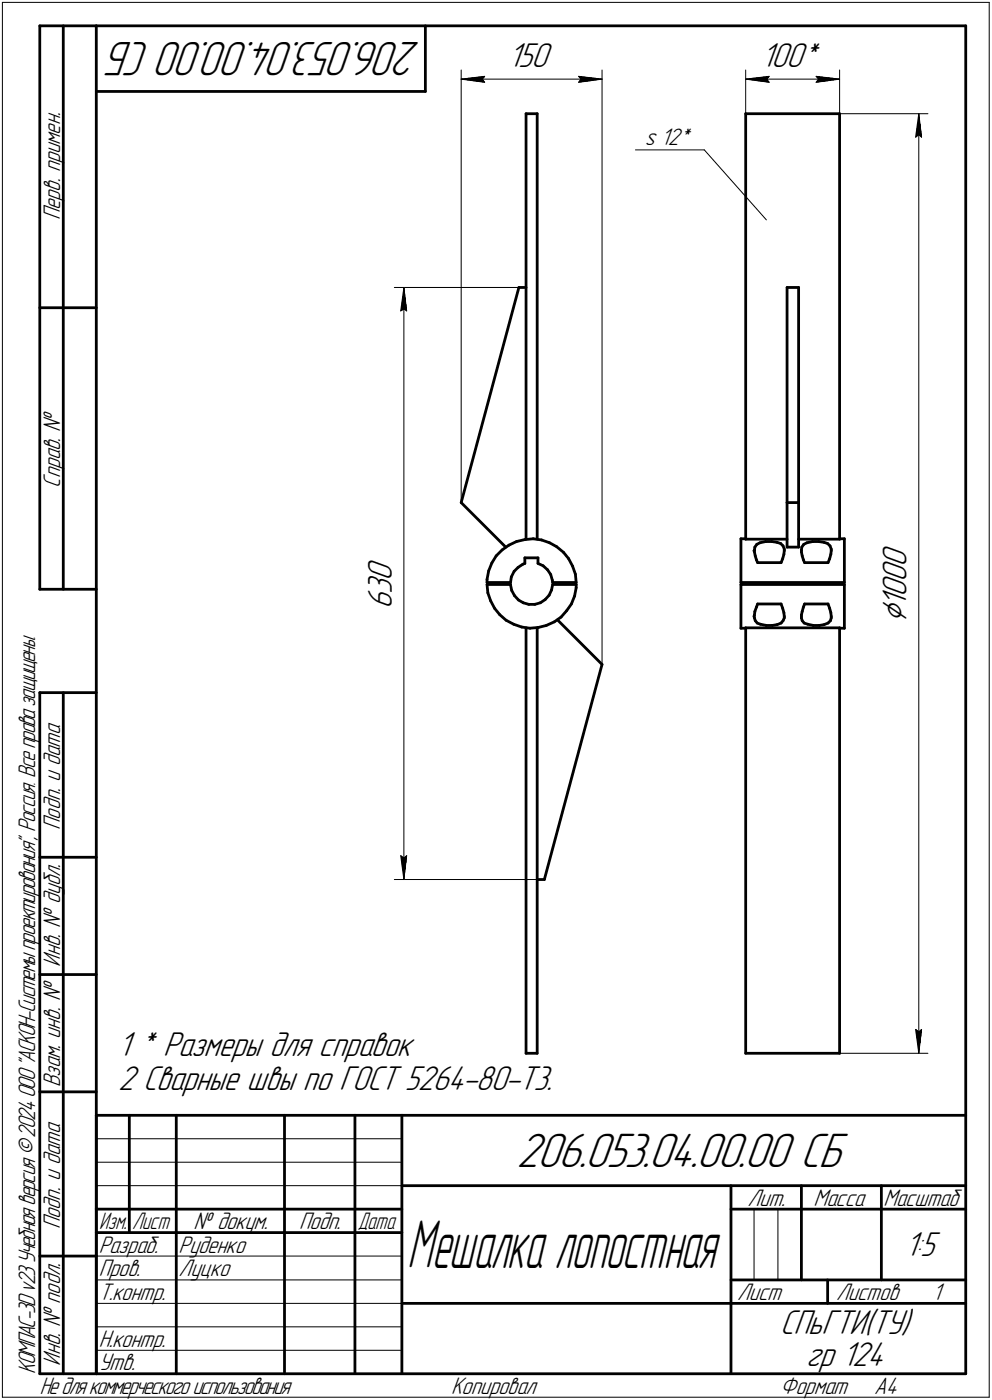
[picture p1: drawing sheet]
<svg xmlns="http://www.w3.org/2000/svg" width="211mm" height="298mm" viewBox="0 0 211 298" stroke-linecap="round" stroke-linejoin="round" font-family="sans-serif">
<g fill="#fff" stroke="#fff" stroke-width=".21">
<path d="M25.1 219.3h64zM25.1 219.4h64zM25.1 219.5h64zM25.1 219.5h64zM25.1 219.6h64zM25.1 219.7h64zM25.1 219.8h64zM25.1 219.9h64zM25.1 220h64zM25.1 220h64zM25.1 220.1h64zM25.1 220.2h64zM25.1 220.3h64zM25.1 220.4h64zM25.1 220.5h64zM25.1 220.6h64zM25.1 220.6h64zM25.1 220.7h64zM25.1 220.8h64zM25.1 220.9h64zM25.1 221h64zM25.1 221.1h64zM25.1 221.1h64zM25.1 221.2h64zM25.1 221.3h64zM25.1 221.4h64zM25.1 221.5h64zM25.1 221.6h64zM25.1 221.7h64zM25.1 221.7h64zM25.1 221.8h64zM25.1 221.9h64zM25.1 222h64zM25.1 222.1h64zM25.1 222.2h64zM25.1 222.2h64zM25.1 222.3h64zM25.1 222.4h64zM25.1 222.5h64zM25.1 222.6h64zM25.1 222.7h64zM25.1 222.8h64zM25.1 222.8h64zM25.1 222.9h64zM25.1 223h64zM25.1 223.1h64zM25.1 223.2h64zM25.1 223.3h64zM25.1 223.4h64zM25.1 223.4h64zM25.1 223.5h64zM25.1 223.6h64zM25.1 223.7h64zM25.1 223.8h64zM25.1 223.9h64zM25.1 223.9h64zM25.1 224h64zM25.1 224.1h64zM25.1 224.2h64zM25.1 224.3h64zM25.1 224.4h64zM25.1 224.5h64zM25.1 224.5h64zM25.1 224.6h64zM25.1 224.7h64zM25.1 224.8h64zM25.1 224.9h64zM25.1 225h64zM25.1 225h64zM25.1 225.1h64zM25.1 225.2h64zM25.1 225.3h64zM25.1 225.4h64zM25.1 225.5h64zM25.1 225.6h64zM25.1 225.6h64zM25.1 225.7h64zM25.1 225.8h64zM25.1 225.9h64zM25.1 226h64zM25.1 226.1h64zM25.1 226.1h64zM25.1 226.2h64zM25.1 226.3h64z"/>
<path d="M25.1 226.4h92.2zM25.1 226.5h92.2zM25.1 226.6h92.2zM25.1 226.7h92.2zM25.1 226.7h92.2zM25.1 226.8h92.2zM25.1 226.9h92.2zM25.1 227h92.2zM25.1 227.1h92.2zM25.1 227.2h92.2zM25.1 227.2h92.2zM25.1 227.3h92.2zM25.1 227.4h92.2zM25.1 227.5h92.2zM25.1 227.6h92.2zM25.1 227.7h92.2zM25.1 227.8h92.2zM25.1 227.8h92.2zM25.1 227.9h92.2zM25.1 228h92.2zM25.1 228.1h92.2zM25.1 228.2h92.2zM25.1 228.3h92.2zM25.1 228.3h92.2zM25.1 228.4h92.2zM25.1 228.5h92.2zM25.1 228.6h92.2zM25.1 228.7h92.2zM25.1 228.8h92.2zM25.1 228.9h92.2zM25.1 228.9h92.2zM25.1 229h92.2zM25.1 229.1h92.2zM25.1 229.2h92.2zM25.1 229.3h92.2zM25.1 229.4h92.2zM25.1 229.4h92.2zM25.1 229.5h92.2zM25.1 229.6h92.2zM25.1 229.7h92.2zM25.1 229.8h92.2zM25.1 229.9h92.2zM25.1 230h92.2zM25.1 230h92.2zM25.1 230.1h92.2zM25.1 230.2h92.2zM25.1 230.3h92.2zM25.1 230.4h92.2zM25.1 230.5h92.2zM25.1 230.5h92.2zM25.1 230.6h92.2zM25.1 230.7h92.2zM25.1 230.8h92.2zM25.1 230.9h92.2zM25.1 231h92.2zM25.1 231.1h92.2zM25.1 231.1h92.2zM25.1 231.2h92.2zM25.1 231.3h92.2zM25.1 231.4h92.2zM25.1 231.5h92.2zM25.1 231.6h92.2zM25.1 231.6h92.2zM25.1 231.7h92.2zM25.1 231.8h92.2zM25.1 231.9h92.2zM25.1 232h92.2zM25.1 232.1h92.2zM25.1 232.2h92.2zM25.1 232.2h92.2zM25.1 232.3h92.2zM25.1 232.4h92.2zM25.1 232.5h92.2zM25.1 232.6h92.2zM25.1 232.7h92.2zM25.1 232.7h92.2zM25.1 232.8h92.2zM25.1 232.9h92.2zM25.1 233h92.2zM25.1 233.1h92.2zM25.1 233.2h92.2zM25.1 233.3h92.2zM25.1 233.3h92.2zM25.1 233.4h92.2z"/>
<path d="M137.2 26.9h10.6zM137.2 27h10.6zM137.2 27.1h10.6zM137.2 27.2h10.6zM137.2 27.3h10.6zM137.2 27.3h10.6zM137.2 27.4h10.6zM137.2 27.5h10.6zM137.2 27.6h10.6zM137.2 27.7h10.6zM137.2 27.8h10.6zM137.2 27.9h10.6zM137.2 27.9h10.6zM137.2 28h10.6zM137.2 28.1h10.6zM137.2 28.2h10.6zM137.2 28.3h10.6zM137.2 28.4h10.6zM137.2 28.4h10.6zM137.2 28.5h10.6zM137.2 28.6h10.6zM137.2 28.7h10.6zM137.2 28.8h10.6zM137.2 28.9h10.6zM137.2 29h10.6zM137.2 29h10.6zM137.2 29.1h10.6zM137.2 29.2h10.6zM137.2 29.3h10.6zM137.2 29.4h10.6zM137.2 29.5h10.6zM137.2 29.5h10.6zM137.2 29.6h10.6zM137.2 29.7h10.6zM137.2 29.8h10.6zM137.2 29.9h10.6zM137.2 30h10.6zM137.2 30.1h10.6zM137.2 30.1h10.6zM137.2 30.2h10.6zM137.2 30.3h10.6zM137.2 30.4h10.6zM137.2 30.5h10.6zM137.2 30.6h10.6zM137.2 30.6h10.6zM137.2 30.7h10.6zM137.2 30.8h10.6zM137.2 30.9h10.6zM137.2 31h10.6zM137.2 31.1h10.6zM137.2 31.2h10.6zM137.2 31.2h10.6zM137.2 31.3h10.6zM137.2 31.4h10.6zM137.2 31.5h10.6zM137.2 31.6h10.6zM137.2 31.7h10.6zM137.2 31.7h10.6zM137.2 31.8h10.6z"/>
<path d="M187.2 115.8h7.3zM187.2 115.9h7.3zM187.2 116h7.3zM187.2 116.1h7.3zM187.2 116.2h7.3zM187.2 116.2h7.3zM187.2 116.3h7.3zM187.2 116.4h7.3zM187.2 116.5h7.3zM187.2 116.6h7.3zM187.2 116.7h7.3zM187.2 116.8h7.3zM187.2 116.8h7.3zM187.2 116.9h7.3zM187.2 117h7.3zM187.2 117.1h7.3zM187.2 117.2h7.3zM187.2 117.3h7.3zM187.2 117.3h7.3zM187.2 117.4h7.3zM187.2 117.5h7.3zM187.2 117.6h7.3zM187.2 117.7h7.3zM187.2 117.8h7.3zM187.2 117.9h7.3zM187.2 117.9h7.3zM187.2 118h7.3zM187.2 118.1h7.3zM187.2 118.2h7.3zM187.2 118.3h7.3zM187.2 118.4h7.3zM187.2 118.4h7.3zM187.2 118.5h7.3zM187.2 118.6h7.3zM187.2 118.7h7.3zM187.2 118.8h7.3zM187.2 118.9h7.3zM187.2 119h7.3zM187.2 119h7.3zM187.2 119.1h7.3zM187.2 119.2h7.3zM187.2 119.3h7.3zM187.2 119.4h7.3zM187.2 119.5h7.3zM187.2 119.5h7.3zM187.2 119.6h7.3zM187.2 119.7h7.3zM187.2 119.8h7.3zM187.2 119.9h7.3zM187.2 120h7.3zM187.2 120.1h7.3zM187.2 120.1h7.3zM187.2 120.2h7.3zM187.2 120.3h7.3zM187.2 120.4h7.3zM187.2 120.5h7.3zM187.2 120.6h7.3zM187.2 120.6h7.3zM187.2 120.7h7.3zM187.2 120.8h7.3zM187.2 120.9h7.3zM187.2 121h7.3zM187.2 121.1h7.3zM187.2 121.2h7.3zM187.2 121.2h7.3zM187.2 121.3h7.3zM187.2 121.4h7.3zM187.2 121.5h7.3zM187.2 121.6h7.3zM187.2 121.7h7.3zM187.2 121.8h7.3zM187.2 121.8h7.3zM187.2 121.9h7.3zM187.2 122h7.3zM187.2 122.1h7.3zM187.2 122.2h7.3zM187.2 122.3h7.3zM187.2 122.3h7.3zM187.2 122.4h7.3zM187.2 122.5h7.3zM187.2 122.6h7.3zM187.2 122.7h7.3zM187.2 122.8h7.3zM187.2 122.9h7.3zM187.2 122.9h7.3zM187.2 123h7.3zM187.2 123.1h7.3zM187.2 123.2h7.3zM187.2 123.3h7.3zM187.2 123.4h7.3zM187.2 123.4h7.3zM187.2 123.5h7.3zM187.2 123.6h7.3zM187.2 123.7h7.3zM187.2 123.8h7.3zM187.2 123.9h7.3zM187.2 124h7.3zM187.2 124h7.3zM187.2 124.1h7.3zM187.2 124.2h7.3zM187.2 124.3h7.3zM187.2 124.4h7.3zM187.2 124.5h7.3zM187.2 124.5h7.3zM187.2 124.6h7.3zM187.2 124.7h7.3zM187.2 124.8h7.3zM187.2 124.9h7.3zM187.2 125h7.3zM187.2 125.1h7.3zM187.2 125.1h7.3zM187.2 125.2h7.3zM187.2 125.3h7.3zM187.2 125.4h7.3zM187.2 125.5h7.3zM187.2 125.6h7.3zM187.2 125.6h7.3zM187.2 125.7h7.3zM187.2 125.8h7.3zM187.2 125.9h7.3zM187.2 126h7.3zM187.2 126.1h7.3zM187.2 126.2h7.3zM187.2 126.2h7.3zM187.2 126.3h7.3zM187.2 126.4h7.3zM187.2 126.5h7.3zM187.2 126.6h7.3zM187.2 126.7h7.3zM187.2 126.7h7.3zM187.2 126.8h7.3zM187.2 126.9h7.3zM187.2 127h7.3zM187.2 127.1h7.3zM187.2 127.2h7.3zM187.2 127.3h7.3zM187.2 127.3h7.3zM187.2 127.4h7.3zM187.2 127.5h7.3zM187.2 127.6h7.3zM187.2 127.7h7.3zM187.2 127.8h7.3zM187.2 127.8h7.3zM187.2 127.9h7.3zM187.2 128h7.3zM187.2 128.1h7.3zM187.2 128.2h7.3zM187.2 128.3h7.3zM187.2 128.4h7.3zM187.2 128.4h7.3zM187.2 128.5h7.3zM187.2 128.6h7.3zM187.2 128.7h7.3zM187.2 128.8h7.3zM187.2 128.9h7.3zM187.2 128.9h7.3zM187.2 129h7.3zM187.2 129.1h7.3zM187.2 129.2h7.3zM187.2 129.3h7.3zM187.2 129.4h7.3zM187.2 129.5h7.3zM187.2 129.5h7.3zM187.2 129.6h7.3zM187.2 129.7h7.3zM187.2 129.8h7.3zM187.2 129.9h7.3zM187.2 130h7.3zM187.2 130h7.3zM187.2 130.1h7.3zM187.2 130.2h7.3zM187.2 130.3h7.3zM187.2 130.4h7.3zM187.2 130.5h7.3zM187.2 130.6h7.3zM187.2 130.6h7.3zM187.2 130.7h7.3zM187.2 130.8h7.3zM187.2 130.9h7.3zM187.2 131h7.3zM187.2 131.1h7.3zM187.2 131.1h7.3zM187.2 131.2h7.3zM187.2 131.3h7.3zM187.2 131.4h7.3zM187.2 131.5h7.3zM187.2 131.6h7.3zM187.2 131.7h7.3zM187.2 131.7h7.3zM187.2 131.8h7.3zM187.2 131.9h7.3zM187.2 132h7.3zM187.2 132.1h7.3zM187.2 132.2h7.3zM187.2 132.2h7.3zM187.2 132.3h7.3zM187.2 132.4h7.3zM187.2 132.5h7.3zM187.2 132.6h7.3z"/>
<path d="M195.4 24.5h.3zM195.4 24.6h.3zM195.3 24.6h.4zM195.3 24.7h.4zM195.2 24.8h.5zM195.2 24.9h.6zM195.2 25h.6zM195.2 25.1h.6zM195.2 25.1h.7zM195.1 25.2h.8zM195.1 25.3h.8zM195 25.4h1zM195 25.5h1zM195 25.6h1.1zM194.9 25.7h1.2zM194.9 25.7h1.2zM194.8 25.8h1.4zM194.8 25.9h1.4zM194.7 26h1.5zM194.7 26.1h1.6zM194.7 26.2h1.6zM194.7 26.2h1.6zM194.7 26.3h1.6zM194.7 26.4h1.6zM194.7 26.5h1.6zM194.7 26.6h1.6zM194.6 26.7h1.7zM194.6 26.8h1.7zM194.6 26.8h1.7zM194.6 26.9h1.7zM194.6 27h1.7zM194.6 27.1h1.7zM194.6 27.2h1.7zM194.6 27.3h1.8zM194.6 27.3h1.8zM194.6 27.4h1.8zM194.6 27.5h1.8zM194.6 27.6h1.8zM194.6 27.7h1.8zM194.6 27.8h1.8zM194.5 27.9h1.9zM194.5 27.9h2zM194.5 28h2zM194.5 28.1h2zM194.5 28.2h2zM194.5 28.3h2zM194.5 28.4h2zM194.5 28.4h2zM194.4 28.5h2.2zM194.4 28.6h2.2zM194.4 28.7h2.2zM194.4 28.8h2.2zM194.4 28.9h2.2zM194.4 29h2.2zM194.4 29h2.2zM194.3 29.1h2.4zM194.3 29.2h2.4zM194.3 29.3h2.4zM194.3 29.4h2.4zM194.3 29.5h2.4zM194.3 29.5h2.4zM194.3 29.6h2.4z"/>
<path d="M194.2 218.8h2.5zM194.3 218.9h2.4zM194.3 218.9h2.4zM194.3 219h2.4zM194.3 219.1h2.4zM194.3 219.2h2.4zM194.3 219.3h2.4zM194.3 219.4h2.4zM194.4 219.5h2.2zM194.4 219.5h2.2zM194.4 219.6h2.2zM194.4 219.7h2.2zM194.4 219.8h2.2zM194.4 219.9h2.2zM194.4 220h2.2zM194.5 220h2zM194.5 220.1h2zM194.5 220.2h2zM194.5 220.3h2zM194.5 220.4h2zM194.5 220.5h2zM194.5 220.6h2zM194.6 220.6h1.8zM194.6 220.7h1.8zM194.6 220.8h1.8zM194.6 220.9h1.8zM194.6 221h1.8zM194.6 221.1h1.8zM194.6 221.1h1.8zM194.6 221.2h1.7zM194.6 221.3h1.7zM194.6 221.4h1.7zM194.6 221.5h1.7zM194.6 221.6h1.7zM194.6 221.7h1.7zM194.6 221.7h1.7zM194.7 221.8h1.6zM194.7 221.9h1.6zM194.7 222h1.6zM194.7 222.1h1.6zM194.7 222.2h1.6zM194.7 222.2h1.6zM194.7 222.3h1.6zM194.7 222.4h1.5zM194.8 222.5h1.4zM194.8 222.6h1.4zM194.9 222.7h1.2zM194.9 222.8h1.2zM195 222.8h1.1zM195 222.9h1zM195 223h1zM195.1 223.1h.9zM195.1 223.2h.8zM195.2 223.3h.7zM195.2 223.4h.6zM195.2 223.4h.6zM195.2 223.5h.6zM195.2 223.6h.5zM195.3 223.7h.4zM195.3 223.8h.4zM195.3 223.9h.4zM195.4 223.9h.3zM195.4 224h.3z"/>
<path d="M162 8.7h13.4zM162 8.8h13.4zM162 8.9h13.4zM162 9h13.4zM162 9.1h13.4zM162 9.1h13.4zM162 9.2h13.4zM162 9.3h13.4zM162 9.4h13.4zM162 9.5h13.4zM162 9.6h13.4zM162 9.7h13.4zM162 9.7h13.4zM162 9.8h13.4zM162 9.9h13.4zM162 10h13.4zM162 10.1h13.4zM162 10.2h13.4zM162 10.2h13.4zM162 10.3h13.4zM162 10.4h13.4zM162 10.5h13.4zM162 10.6h13.4zM162 10.7h13.4zM162 10.8h13.4zM162 10.8h13.4zM162 10.9h13.4zM162 11h13.4zM162 11.1h13.4zM162 11.2h13.4zM162 11.3h13.4zM162 11.3h13.4zM162 11.4h13.4zM162 11.5h13.4zM162 11.6h13.4zM162 11.7h13.4zM162 11.8h13.4zM162 11.9h13.4zM162 11.9h13.4zM162 12h13.4zM162 12.1h13.4zM162 12.2h13.4zM162 12.3h13.4zM162 12.4h13.4zM162 12.4h13.4zM162 12.5h13.4zM162 12.6h13.4zM162 12.7h13.4zM162 12.8h13.4zM162 12.9h13.4zM162 13h13.4zM162 13h13.4zM162 13.1h13.4zM162 13.2h13.4zM162 13.3h13.4zM162 13.4h13.4zM162 13.5h13.4zM162 13.5h13.4zM162 13.6h13.4zM162 13.7h13.4zM162 13.8h13.4zM162 13.9h13.4zM162 14h13.4zM162 14.1h13.4zM162 14.1h13.4zM162 14.2h13.4zM162 14.3h13.4zM162 14.4h13.4zM162 14.5h13.4zM162 14.6h13.4zM162 14.6h13.4zM162 14.7h13.4zM162 14.8h13.4zM162 14.9h13.4zM162 15h13.4zM162 15.1h13.4zM162 15.2h13.4zM162 15.2h13.4zM162 15.3h13.4zM162 15.4h13.4zM162 15.5h13.4zM162 15.6h13.4zM162 15.7h13.4zM162 15.7h13.4zM162 15.8h13.4z"/>
<path d="M163.6 15.7h.6zM163 15.8h1.2zM162.3 15.9h1.9zM161.7 16h2.5zM161.1 16.1h3.1zM160.4 16.2h3.8zM160.3 16.3h3.9zM160 16.3h4.2zM159.9 16.4h4.3zM159.6 16.5h4.6zM159.3 16.6h4.9zM159.2 16.7h5zM158.9 16.8h5.3zM158.7 16.8h5.5zM158.9 16.9h5.3zM159.1 17h5.1zM159.3 17.1h4.9zM159.5 17.2h4.7zM159.7 17.3h4.5zM159.9 17.4h4.3zM160.1 17.4h4.1zM160.3 17.5h3.9zM160.4 17.6h3.8zM161.1 17.7h3.1zM161.7 17.8h2.5zM162.3 17.9h1.9zM163 17.9h1.2zM163.6 18h.6z"/>
<path d="M173.1 15.7h.7zM173.1 15.8h1.3zM173.1 15.9h1.9zM173.1 16h2.6zM173.1 16.1h3.2zM173.1 16.2h3.8zM173.1 16.3h4zM173.1 16.3h4.3zM173.1 16.4h4.4zM173.1 16.5h4.7zM173.1 16.6h5zM173.1 16.7h5.1zM173.1 16.8h5.4zM173.1 16.8h5.5zM173.1 16.9h5.4zM173.1 17h5.2zM173.1 17.1h5zM173.1 17.2h4.8zM173.1 17.3h4.6zM173.1 17.4h4.4zM173.1 17.4h4.2zM173.1 17.5h4zM173.1 17.6h3.8zM173.1 17.7h3.2zM173.1 17.8h2.6zM173.1 17.9h1.9zM173.1 17.9h1.3zM173.1 18h.7z"/>
<path d="M77.8 118.8h7.1zM77.8 118.9h7.1zM77.8 119h7.1zM77.8 119h7.1zM77.8 119.1h7.1zM77.8 119.2h7.1zM77.8 119.3h7.1zM77.8 119.4h7.1zM77.8 119.5h7.1zM77.8 119.5h7.1zM77.8 119.6h7.1zM77.8 119.7h7.1zM77.8 119.8h7.1zM77.8 119.9h7.1zM77.8 120h7.1zM77.8 120.1h7.1zM77.8 120.1h7.1zM77.8 120.2h7.1zM77.8 120.3h7.1zM77.8 120.4h7.1zM77.8 120.5h7.1zM77.8 120.6h7.1zM77.8 120.6h7.1zM77.8 120.7h7.1zM77.8 120.8h7.1zM77.8 120.9h7.1zM77.8 121h7.1zM77.8 121.1h7.1zM77.8 121.2h7.1zM77.8 121.2h7.1zM77.8 121.3h7.1zM77.8 121.4h7.1zM77.8 121.5h7.1zM77.8 121.6h7.1zM77.8 121.7h7.1zM77.8 121.8h7.1zM77.8 121.8h7.1zM77.8 121.9h7.1zM77.8 122h7.1zM77.8 122.1h7.1zM77.8 122.2h7.1zM77.8 122.3h7.1zM77.8 122.3h7.1zM77.8 122.4h7.1zM77.8 122.5h7.1zM77.8 122.6h7.1zM77.8 122.7h7.1zM77.8 122.8h7.1zM77.8 122.9h7.1zM77.8 122.9h7.1zM77.8 123h7.1zM77.8 123.1h7.1zM77.8 123.2h7.1zM77.8 123.3h7.1zM77.8 123.4h7.1zM77.8 123.4h7.1zM77.8 123.5h7.1zM77.8 123.6h7.1zM77.8 123.7h7.1zM77.8 123.8h7.1zM77.8 123.9h7.1zM77.8 124h7.1zM77.8 124h7.1zM77.8 124.1h7.1zM77.8 124.2h7.1zM77.8 124.3h7.1zM77.8 124.4h7.1zM77.8 124.5h7.1zM77.8 124.5h7.1zM77.8 124.6h7.1zM77.8 124.7h7.1zM77.8 124.8h7.1zM77.8 124.9h7.1zM77.8 125h7.1zM77.8 125.1h7.1zM77.8 125.1h7.1zM77.8 125.2h7.1zM77.8 125.3h7.1zM77.8 125.4h7.1zM77.8 125.5h7.1zM77.8 125.6h7.1zM77.8 125.6h7.1zM77.8 125.7h7.1zM77.8 125.8h7.1zM77.8 125.9h7.1zM77.8 126h7.1zM77.8 126.1h7.1zM77.8 126.2h7.1zM77.8 126.2h7.1zM77.8 126.3h7.1zM77.8 126.4h7.1zM77.8 126.5h7.1zM77.8 126.6h7.1zM77.8 126.7h7.1zM77.8 126.7h7.1zM77.8 126.8h7.1zM77.8 126.9h7.1zM77.8 127h7.1zM77.8 127.1h7.1zM77.8 127.2h7.1zM77.8 127.3h7.1zM77.8 127.3h7.1zM77.8 127.4h7.1zM77.8 127.5h7.1zM77.8 127.6h7.1zM77.8 127.7h7.1zM77.8 127.8h7.1zM77.8 127.8h7.1zM77.8 127.9h7.1zM77.8 128h7.1zM77.8 128.1h7.1zM77.8 128.2h7.1zM77.8 128.3h7.1zM77.8 128.4h7.1zM77.8 128.4h7.1zM77.8 128.5h7.1zM77.8 128.6h7.1zM77.8 128.7h7.1zM77.8 128.8h7.1zM77.8 128.9h7.1zM77.8 128.9h7.1zM77.8 129h7.1zM77.8 129.1h7.1zM77.8 129.2h7.1zM77.8 129.3h7.1zM77.8 129.4h7.1zM77.8 129.5h7.1zM77.8 129.5h7.1zM77.8 129.6h7.1z"/>
<path d="M85.9 61.5h.2zM85.9 61.6h.2zM85.8 61.6h.3zM85.8 61.7h.4zM85.7 61.8h.5zM85.7 61.9h.6zM85.7 62h.6zM85.6 62.1h.7zM85.6 62.1h.8zM85.5 62.2h.9zM85.5 62.3h.9zM85.4 62.4h1zM85.4 62.5h1zM85.4 62.6h1.1zM85.3 62.7h1.2zM85.3 62.7h1.2zM85.3 62.8h1.3zM85.3 62.9h1.3zM85.2 63h1.4zM85.2 63.1h1.5zM85.2 63.2h1.5zM85.2 63.2h1.5zM85.2 63.3h1.5zM85.2 63.4h1.5zM85.2 63.5h1.5zM85.2 63.6h1.5zM85.1 63.7h1.7zM85.1 63.8h1.7zM85.1 63.8h1.7zM85.1 63.9h1.7zM85.1 64h1.7zM85.1 64.1h1.7zM85.1 64.2h1.7zM85 64.3h1.9zM85 64.3h1.9zM85 64.4h1.9zM85 64.5h1.9zM85 64.6h1.9zM85 64.7h1.9zM85 64.8h1.9zM84.9 64.9h2zM84.9 64.9h2.1zM84.9 65h2.1zM84.9 65.1h2.1zM84.9 65.2h2.1zM84.9 65.3h2.1zM84.9 65.4h2.1zM84.9 65.4h2.1zM84.8 65.5h2.2zM84.8 65.6h2.2zM84.8 65.7h2.2zM84.8 65.8h2.2zM84.8 65.9h2.2zM84.8 66h2.2zM84.8 66h2.2zM84.8 66.1h2.3zM84.8 66.2h2.3zM84.8 66.3h2.3zM84.8 66.4h2.3zM84.8 66.5h2.3zM84.8 66.5h2.3zM84.8 66.6h2.3z"/>
<path d="M84.7 181.8h2.4zM84.8 181.9h2.3zM84.8 181.9h2.3zM84.8 182h2.3zM84.8 182.1h2.3zM84.8 182.2h2.3zM84.8 182.3h2.3zM84.8 182.4h2.3zM84.8 182.5h2.2zM84.8 182.5h2.2zM84.8 182.6h2.2zM84.8 182.7h2.2zM84.8 182.8h2.2zM84.8 182.9h2.2zM84.8 183h2.2zM84.9 183h2.1zM84.9 183.1h2.1zM84.9 183.2h2.1zM84.9 183.3h2.1zM84.9 183.4h2.1zM84.9 183.5h2.1zM84.9 183.6h2.1zM85 183.6h1.9zM85 183.7h1.9zM85 183.8h1.9zM85 183.9h1.9zM85 184h1.9zM85 184.1h1.9zM85 184.1h1.9zM85.1 184.2h1.7zM85.1 184.3h1.7zM85.1 184.4h1.7zM85.1 184.5h1.7zM85.1 184.6h1.7zM85.1 184.7h1.7zM85.1 184.7h1.7zM85.2 184.8h1.5zM85.2 184.9h1.5zM85.2 185h1.5zM85.2 185.1h1.5zM85.2 185.2h1.5zM85.2 185.3h1.5zM85.2 185.3h1.5zM85.2 185.4h1.4zM85.3 185.5h1.3zM85.3 185.6h1.3zM85.3 185.7h1.2zM85.3 185.8h1.2zM85.4 185.8h1.1zM85.4 185.9h1zM85.4 186h1zM85.5 186.1h.9zM85.5 186.2h.9zM85.6 186.3h.8zM85.6 186.4h.7zM85.6 186.4h.7zM85.7 186.5h.6zM85.7 186.6h.5zM85.8 186.7h.4zM85.8 186.8h.4zM85.8 186.9h.3zM85.9 186.9h.2zM85.9 187h.2z"/>
<path d="M108.1 8.7h9.9zM108.1 8.8h9.9zM108.1 8.9h9.9zM108.1 9h9.9zM108.1 9.1h9.9zM108.1 9.1h9.9zM108.1 9.2h9.9zM108.1 9.3h9.9zM108.1 9.4h9.9zM108.1 9.5h9.9zM108.1 9.6h9.9zM108.1 9.7h9.9zM108.1 9.7h9.9zM108.1 9.8h9.9zM108.1 9.9h9.9zM108.1 10h9.9zM108.1 10.1h9.9zM108.1 10.2h9.9zM108.1 10.2h9.9zM108.1 10.3h9.9zM108.1 10.4h9.9zM108.1 10.5h9.9zM108.1 10.6h9.9zM108.1 10.7h9.9zM108.1 10.8h9.9zM108.1 10.8h9.9zM108.1 10.9h9.9zM108.1 11h9.9zM108.1 11.1h9.9zM108.1 11.2h9.9zM108.1 11.3h9.9zM108.1 11.3h9.9zM108.1 11.4h9.9zM108.1 11.5h9.9zM108.1 11.6h9.9zM108.1 11.7h9.9zM108.1 11.8h9.9zM108.1 11.9h9.9zM108.1 11.9h9.9zM108.1 12h9.9zM108.1 12.1h9.9zM108.1 12.2h9.9zM108.1 12.3h9.9zM108.1 12.4h9.9zM108.1 12.4h9.9zM108.1 12.5h9.9zM108.1 12.6h9.9zM108.1 12.7h9.9zM108.1 12.8h9.9zM108.1 12.9h9.9zM108.1 13h9.9zM108.1 13h9.9zM108.1 13.1h9.9zM108.1 13.2h9.9zM108.1 13.3h9.9zM108.1 13.4h9.9zM108.1 13.5h9.9zM108.1 13.5h9.9zM108.1 13.6h9.9zM108.1 13.7h9.9zM108.1 13.8h9.9zM108.1 13.9h9.9zM108.1 14h9.9zM108.1 14.1h9.9zM108.1 14.1h9.9zM108.1 14.2h9.9zM108.1 14.3h9.9zM108.1 14.4h9.9zM108.1 14.5h9.9zM108.1 14.6h9.9zM108.1 14.6h9.9zM108.1 14.7h9.9zM108.1 14.8h9.9zM108.1 14.9h9.9zM108.1 15h9.9zM108.1 15.1h9.9zM108.1 15.2h9.9zM108.1 15.2h9.9zM108.1 15.3h9.9zM108.1 15.4h9.9zM108.1 15.5h9.9zM108.1 15.6h9.9zM108.1 15.7h9.9zM108.1 15.7h9.9zM108.1 15.8h9.9z"/>
<path d="M103 15.7h.6zM102.4 15.8h1.2zM101.8 15.9h1.8zM101.2 16h2.4zM100.6 16.1h3zM99.9 16.2h3.7zM99.7 16.3h3.9zM99.5 16.3h4.1zM99.3 16.4h4.3zM99.1 16.5h4.5zM98.8 16.6h4.8zM98.6 16.7h5zM98.4 16.8h5.2zM98.1 16.8h5.5zM98.4 16.9h5.2zM98.6 17h5zM98.7 17.1h4.9zM99 17.2h4.6zM99.1 17.3h4.5zM99.3 17.4h4.3zM99.6 17.4h4zM99.7 17.5h3.9zM99.9 17.6h3.7zM100.6 17.7h3zM101.2 17.8h2.4zM101.8 17.9h1.8zM102.4 17.9h1.2zM103 18h.6z"/>
<path d="M122.6 15.7h.7zM122.6 15.8h1.3zM122.6 15.9h1.9zM122.6 16h2.5zM122.6 16.1h3.1zM122.6 16.2h3.7zM122.6 16.3h4zM122.6 16.3h4.2zM122.6 16.4h4.4zM122.6 16.5h4.7zM122.6 16.6h4.9zM122.6 16.7h5.1zM122.6 16.8h5.3zM122.6 16.8h5.5zM122.6 16.9h5.3zM122.6 17h5.2zM122.6 17.1h4.9zM122.6 17.2h4.7zM122.6 17.3h4.6zM122.6 17.4h4.3zM122.6 17.4h4.1zM122.6 17.5h4zM122.6 17.6h3.7zM122.6 17.7h3.1zM122.6 17.8h2.5zM122.6 17.9h1.9zM122.6 17.9h1.3zM122.6 18h.7z"/>
</g>
<g fill="none" stroke="#000" stroke-width=".59">
<path d="M8.5 5.5v120zM8.5 5.5h12zM13.5 5.5v120zM20.5 5.5v287zM20.5 5.5h185zM20.5 19.5h70zM90.5 5.5v14zM205.5 5.5v287zM111.9 24.2h2.4zM111.9 24.2v90.6zM114.3 24.2v90.6zM158.7 24.2v90.6z"/>
<path d="M158.7 24.2h19.9zM178.6 24.2v90.6zM8.5 65.5h12zM110.4 61.2l-12.3 45.8zM110.4 61.2h1.5zM167.5 61.2v45.8zM167.5 61.2h2.4zM169.9 61.2v45.8zM98.1 107l9.5 9.5zM104.6 119.9l-.6 1.7zM105.6 118.4l-1 1.5zM106.8 117.1l1.5-1z"/>
<path d="M106.8 117.1l-1.2 1.3zM108.3 116.1l1.6-.8zM109.9 115.3l1.8-.4zM111.7 114.9l1.8-.2zM111.7 118.8v1.2zM111.7 118.8h2.8zM113.5 114.7l1.7 .3zM114.5 120l1.1 .5zM114.5 118.8v1.2zM115.2 115l1.7 .6zM116.9 115.6l1.5 .8zM118.4 116.4l1.5 1.2z"/>
<path d="M119.9 117.6l1.1 1.4zM121 119l.8 1.6zM157.6 114.7v9.3zM157.6 114.7h1.1zM158.7 114.8h8.8zM160.4 117.3l.1 .2zM160.5 117.2l-.1 .1zM160.5 117.5l.2 .9zM160.6 116.5l-.1 .7zM160.7 118.4l.3 .8zM161 119.2l.2 .6zM161 115.9l.7-.3z"/>
<path d="M161 115.9l-.4 .6zM161.2 119.8h5zM161.7 115.6l1.2-.3zM162.9 115.3h1.4zM164.3 115.3l1.1 .2zM165.4 115.5l.7 .2zM166.1 115.7l.5 .5zM166.5 119l-.3 .8zM166.6 116.2l.3 .7zM166.8 118l-.3 1zM166.9 117.3l-.1 .7zM166.9 116.9v.4z"/>
<path d="M167.5 107h2.4zM167.5 107v9.5zM167.5 116.5h2.4zM169.9 114.8h8.7zM169.9 107v9.5zM170.5 117.2h.1M170.5 117.3v.2zM170.5 117.5l.2 .9zM170.6 116.5l-.1 .7zM170.7 118.4l.2 .8zM170.9 119.2l.3 .6zM171 115.9l.7-.3z"/>
<path d="M171 115.9l-.4 .6zM171.2 119.8h5zM171.7 115.6l1.2-.3zM172.9 115.3h1.3zM174.2 115.3l1.1 .2zM175.3 115.5l.8 .2zM176.1 115.7l.5 .5zM176.5 119l-.3 .8zM176.6 116.2l.3 .7zM176.8 118l-.3 1zM176.9 117.3l-.1 .7zM176.9 116.9v.4z"/>
<path d="M178.6 114.7h1.1zM179.7 114.7v9.3zM8.5 125.5h12zM103.6 124h5zM103.6 124.5l.2 1.7zM103.6 124.5h5zM103.6 123.4v.6zM103.8 126.2l.6 1.7zM104 121.6l-.4 1.8zM104.4 127.9l.8 1.6zM105.2 129.5l1.1 1.4zM106.3 130.9l1.4 1.2z"/>
<path d="M107.7 132.1l1.6 .8zM108.6 124.5l.3 1.2zM108.6 124.5h.1M108.8 122.9l-.2 1.1zM108.9 125.7l.6 1.1zM109.3 132.9l1.7 .6zM109.4 121.7l-.6 1.2zM109.4 121.7l.8-.9zM109.5 126.8l.8 1zM110.2 120.8l1.1-.7zM110.3 127.8l1 .6zM111 133.5l1.8 .3z"/>
<path d="M111.3 120.1l.4-.1zM111.3 128.4l1.2 .3zM111.9 133.7v90.6zM112.5 128.7h1.3zM112.8 133.8l1.8-.2zM113.8 128.7l1.2-.3zM114.3 133.7v90.6zM114.6 133.6l1.6-.4zM115 128.4l1-.7zM115.6 120.5l.9 .8zM116.2 133.2l1.7-.8zM116.5 121.3l.7 1z"/>
<path d="M116.8 126.7l-.8 1zM117.2 122.3l.3 1.2zM117.3 125.6l-.5 1.1zM117.5 123.5l.1 .5zM117.6 124.5l-.3 1.1zM117.6 124h5zM117.6 124.5h5zM117.9 132.4l1.5-1zM118.6 132l9.5 9.5zM120.6 130l-1.2 1.4zM121.6 128.6l-1 1.4zM121.8 120.6l.6 1.7z"/>
<path d="M122.3 126.9l-.7 1.7zM122.4 122.3l.2 1.7zM122.6 125.1l-.3 1.8zM122.6 124.5v.6zM157.6 124h22.1zM157.6 124.5h22.1zM157.6 133.8h1.1zM157.6 124.5v9.3zM158.7 133.7h19.9zM158.7 133.7v90.6zM160.4 131.2l.1 .4zM160.5 131.6l.2 .6z"/>
<path d="M160.5 131l-.1 .2zM160.6 130.2l-.1 .8zM160.7 132.2l.4 .5zM161 129.3l-.4 .9zM161.1 132.7l.7 .2zM161.2 128.6h5zM161.2 128.6l-.2 .7zM161.8 132.9l1.3 .3zM163.1 133.2h1.2zM164.3 133.2l1.1-.2zM165.4 133l.8-.3zM166.2 128.6l.3 .9z"/>
<path d="M166.5 129.5l.3 1zM166.6 132.2l-.4 .5zM166.8 130.5l.1 .7zM166.9 131.2v.4zM166.9 131.6l-.3 .6zM170.5 131.6l.2 .6zM170.5 131.2v.4zM170.5 131v.2zM170.7 132.2l.4 .5zM170.7 130.2l-.2 .8zM170.9 129.3l-.2 .9zM171.1 132.7l.8 .2z"/>
<path d="M171.2 128.6h5zM171.2 128.6l-.3 .7zM171.9 132.9l1.2 .3zM173.1 133.2h1.2zM174.3 133.2l1-.2zM175.3 133l.9-.3zM176.2 128.6l.3 .9zM176.5 129.5l.3 1zM176.7 132.2l-.5 .5zM176.8 130.5l.1 .7zM176.9 131.2v.4zM176.9 131.6l-.2 .6z"/>
<path d="M178.6 133.8h1.1zM178.6 133.7v90.6zM179.7 124.5v9.3zM8.5 147.5v145zM8.5 147.5h12zM13.5 147.5v145zM128.1 141.5l-12.3 45.8zM8.5 182.5h12zM114.3 187.3h1.5zM8.5 207.5h12zM8.5 232.5h12zM20.5 237.5h185z"/>
<path d="M20.5 237.5v55zM27.5 237.5v25zM37.5 237.5v55zM60.5 237.5v55zM75.5 237.5v55zM85.5 237.5v55zM111.9 224.3h2.4zM158.7 224.3h19.9zM20.5 257.5h65zM85.5 252.5h120zM155.5 252.5v40zM155.5 257.5h15z"/>
<path d="M170.5 252.5v20zM170.5 257.5h35zM187.5 252.5v20zM8.5 267.5h12zM20.5 262.5h65zM85.5 277.5h70zM155.5 277.5h50zM155.5 272.5h50zM176.1 272.5v5zM8.5 292.5h12zM20.5 292.5h185z"/>
</g>
<g fill="none" stroke="#000" stroke-width=".21">
<path d="M.5 .5v297zM.5 .5h210zM98.1 14.9v92.1zM98.1 16.8l5-.5zM98.1 16.8l5 .7zM98.1 16.8h30zM102.6 16.8l.5 .7zM103.1 16.3l-.5 .5zM123.1 17.5l5-.7zM123.1 16.3l.5 .5zM123.1 16.3l5 .5zM123.6 16.8l-.5 .7z"/>
<path d="M128.1 14.9v126.6zM158.7 14.9v9.3zM158.7 16.8l5-.5zM158.7 16.8l5 .7zM158.7 16.8h19.9zM163.2 16.8l.5 .7zM163.7 16.3l-.5 .5zM173.7 17.5l4.9-.7zM173.7 16.3l.5 .5zM173.7 16.3l4.9 .5zM174.2 16.8l-.5 .7zM178.6 14.9v9.3z"/>
<path d="M210.5 .5v297zM135.2 31.9h14.7zM149.9 31.9l13.2 14.9zM178.6 24.2h18.8zM194.8 29.2l.7-.5zM195.5 24.2l.6 5zM195.5 28.7l.6 .5zM195.5 24.2l-.7 5zM195.5 24.2v200.1zM83.9 61.2h26.5zM85.3 66.2l.6-.4zM85.9 61.2l.6 5z"/>
<path d="M85.9 65.8l.6 .4zM85.9 61.2l-.6 5zM85.9 61.2v126.1zM83.9 187.3h31.9zM85.3 182.2l.6 5.1zM85.3 182.2l.6 .5zM85.9 182.7l.6-.5zM86.5 182.2l-.6 5.1zM194.8 219.2l.7 5.1zM194.8 219.2l.7 .5zM195.5 219.7l.6-.5zM196.1 219.2l-.6 5.1z"/>
<path d="M178.6 224.3h18.8zM20.5 247.5h65zM20.5 252.5h65zM20.5 242.5h65zM160.4 257.5v15zM165.5 257.5v15zM20.5 267.5h65zM20.5 272.5h65zM20.5 277.5h65zM.5 297.5h210zM20.5 282.5h65zM20.5 287.5h65z"/>
</g>
<g fill="#000" stroke="#000" stroke-width=".21">
<path d="M98.1 16.8h4.5zM98.8 16.9h3.9zM99.4 17h3.4zM100.1 17.1h2.8zM100.7 17.2h2.2zM101.3 17.3h1.7zM101.9 17.4h1.1zM102.5 17.4h.6z"/>
<path d="M102.4 16.3h.7zM101.8 16.4h1.2zM101 16.5h2zM100.3 16.6h2.6zM99.6 16.7h3.2zM98.9 16.8h3.8z"/>
<path d="M123.2 16.3h.7zM123.3 16.4h1.2zM123.4 16.5h1.9zM123.4 16.6h2.6zM123.5 16.7h3.2zM123.6 16.8h3.8z"/>
<path d="M123.6 16.8h4.5zM123.6 16.9h3.9zM123.5 17h3.4zM123.4 17.1h2.8zM123.4 17.2h2.2zM123.4 17.3h1.7zM123.3 17.4h1.1zM123.2 17.4h.6z"/>
<path d="M158.7 16.8h4.5zM159.3 16.9h3.9zM159.9 17h3.4zM160.6 17.1h2.8zM161.2 17.2h2.2zM161.8 17.3h1.7zM162.5 17.4h1.1zM163.1 17.4h.6z"/>
<path d="M163 16.3h.7zM162.3 16.4h1.3zM161.5 16.5h2zM160.9 16.6h2.5zM160.1 16.7h3.2zM159.4 16.8h3.8z"/>
<path d="M173.7 16.3h.7zM173.8 16.4h1.3zM173.9 16.5h2zM174 16.6h2.5zM174.1 16.7h3.2zM174.2 16.8h3.8z"/>
<path d="M174.2 16.8h4.4zM174.2 16.9h3.9zM174.1 17h3.4zM174 17.1h2.8zM173.9 17.2h2.3zM173.9 17.3h1.7zM173.8 17.4h1.1zM173.7 17.4h.6z"/>
<path d="M195.3 25.5h.2zM195.3 25.6h.2zM195.3 25.7h.2zM195.3 25.7h.2zM195.3 25.8h.2zM195.3 25.9h.2zM195.3 26h.2zM195.3 26.1h.2zM195.2 26.2h.3zM195.2 26.2h.3zM195.2 26.3h.3zM195.2 26.4h.3zM195.2 26.5h.3zM195.2 26.6h.3zM195.2 26.7h.3zM195.2 26.8h.3zM195.2 26.8h.3zM195.2 26.9h.3zM195.2 27h.3zM195.2 27.1h.3zM195.2 27.2h.3zM195.2 27.3h.3zM195.1 27.3h.4zM195.1 27.4h.4zM195.1 27.5h.4zM195.1 27.6h.4zM195.1 27.7h.4zM195.1 27.8h.4zM195.1 27.9h.4zM195.1 27.9h.4zM195 28h.5zM195 28.1h.5zM195 28.2h.5zM195 28.3h.5zM195 28.4h.5zM195 28.4h.5zM195 28.5h.5zM194.9 28.6h.6zM194.9 28.7h.6zM194.9 28.8h.5zM194.9 28.9h.4zM194.9 29h.3zM194.9 29h.2z"/>
<path d="M195.5 25h.2zM195.5 25.1h.2zM195.5 25.1h.2zM195.5 25.2h.2zM195.5 25.3h.2zM195.5 25.4h.2zM195.5 25.5h.2zM195.5 25.6h.2zM195.5 25.7h.2zM195.5 25.7h.2zM195.5 25.8h.2zM195.5 25.9h.2zM195.5 26h.2zM195.5 26.1h.2zM195.5 26.2h.2zM195.5 26.2h.2zM195.5 26.3h.2zM195.5 26.4h.3zM195.5 26.5h.3zM195.5 26.6h.3zM195.5 26.7h.3zM195.5 26.8h.3zM195.5 26.8h.3zM195.5 26.9h.3zM195.5 27h.3zM195.5 27.1h.4zM195.5 27.2h.4zM195.5 27.3h.4zM195.5 27.3h.4zM195.5 27.4h.4zM195.5 27.5h.4zM195.5 27.6h.4zM195.5 27.7h.4zM195.5 27.8h.4zM195.5 27.9h.5zM195.5 27.9h.5zM195.5 28h.5zM195.5 28.1h.5zM195.5 28.2h.5zM195.5 28.3h.5zM195.5 28.4h.5zM195.5 28.4h.5zM195.5 28.5h.6zM195.5 28.6h.6zM195.5 28.7h.6zM195.7 28.8h.4zM195.7 28.9h.4zM195.8 29h.3zM195.9 29h.2z"/>
<path d="M85.8 62.5h.1zM85.8 62.6h.1zM85.8 62.7h.1zM85.8 62.7h.1zM85.8 62.8h.1zM85.8 62.9h.1zM85.8 63h.1zM85.8 63.1h.1zM85.7 63.2h.2zM85.7 63.2h.2zM85.7 63.3h.2zM85.7 63.4h.2zM85.7 63.5h.2zM85.7 63.6h.2zM85.7 63.7h.2zM85.6 63.8h.3zM85.6 63.8h.3zM85.6 63.9h.3zM85.6 64h.3zM85.6 64.1h.3zM85.6 64.2h.3zM85.6 64.3h.3zM85.5 64.3h.4zM85.5 64.4h.4zM85.5 64.5h.4zM85.5 64.6h.4zM85.5 64.7h.4zM85.5 64.8h.4zM85.5 64.9h.4zM85.5 64.9h.4zM85.4 65h.5zM85.4 65.1h.5zM85.4 65.2h.5zM85.4 65.3h.5zM85.4 65.4h.5zM85.4 65.4h.5zM85.4 65.5h.5zM85.3 65.6h.6zM85.3 65.7h.6zM85.3 65.8h.6zM85.3 65.9h.6zM85.3 66h.4zM85.3 66h.3z"/>
<path d="M85.9 62h.2zM85.9 62.1h.2zM85.9 62.1h.2zM85.9 62.2h.2zM85.9 62.3h.2zM85.9 62.4h.2zM85.9 62.5h.2zM85.9 62.6h.2zM85.9 62.7h.3zM85.9 62.7h.3zM85.9 62.8h.3zM85.9 62.9h.3zM85.9 63h.3zM85.9 63.1h.3zM85.9 63.2h.3zM85.9 63.2h.3zM85.9 63.3h.3zM85.9 63.4h.4zM85.9 63.5h.4zM85.9 63.6h.4zM85.9 63.7h.4zM85.9 63.8h.4zM85.9 63.8h.4zM85.9 63.9h.4zM85.9 64h.4zM85.9 64.1h.5zM85.9 64.2h.5zM85.9 64.3h.5zM85.9 64.3h.5zM85.9 64.4h.5zM85.9 64.5h.5zM85.9 64.6h.5zM85.9 64.7h.5zM85.9 64.8h.5zM85.9 64.9h.5zM85.9 64.9h.5zM85.9 65h.5zM85.9 65.1h.5zM85.9 65.2h.5zM85.9 65.3h.5zM85.9 65.4h.5zM85.9 65.4h.5zM85.9 65.5h.6zM85.9 65.6h.6zM85.9 65.7h.6zM85.9 65.8h.6zM86.1 65.9h.4zM86.2 66h.3zM86.4 66h.1z"/>
<path d="M85.3 182.4h.2zM85.3 182.5h.3zM85.3 182.5h.5zM85.3 182.6h.6zM85.3 182.7h.6zM85.3 182.8h.6zM85.4 182.9h.5zM85.4 183h.5zM85.4 183h.5zM85.4 183.1h.5zM85.4 183.2h.5zM85.4 183.3h.5zM85.4 183.4h.5zM85.4 183.5h.5zM85.5 183.6h.4zM85.5 183.6h.4zM85.5 183.7h.4zM85.5 183.8h.4zM85.5 183.9h.4zM85.5 184h.4zM85.5 184.1h.4zM85.6 184.1h.3zM85.6 184.2h.3zM85.6 184.3h.3zM85.6 184.4h.3zM85.6 184.5h.3zM85.6 184.6h.3zM85.6 184.7h.3zM85.6 184.7h.3zM85.7 184.8h.2zM85.7 184.9h.2zM85.7 185h.2zM85.7 185.1h.2zM85.7 185.2h.2zM85.7 185.3h.2zM85.7 185.3h.2zM85.8 185.4h.1zM85.8 185.5h.1zM85.8 185.6h.1zM85.8 185.7h.1zM85.8 185.8h.1zM85.8 185.8h.1zM85.8 185.9h.1zM85.8 186h.1z"/>
<path d="M86.4 182.4h.1zM86.3 182.5h.2zM86.2 182.5h.3zM86.1 182.6h.4zM85.9 182.7h.6zM85.9 182.8h.6zM85.9 182.9h.6zM85.9 183h.5zM85.9 183h.5zM85.9 183.1h.5zM85.9 183.2h.5zM85.9 183.3h.5zM85.9 183.4h.5zM85.9 183.5h.5zM85.9 183.6h.5zM85.9 183.6h.5zM85.9 183.7h.5zM85.9 183.8h.5zM85.9 183.9h.5zM85.9 184h.5zM85.9 184.1h.5zM85.9 184.1h.5zM85.9 184.2h.5zM85.9 184.3h.5zM85.9 184.4h.4zM85.9 184.5h.4zM85.9 184.6h.4zM85.9 184.7h.4zM85.9 184.7h.4zM85.9 184.8h.4zM85.9 184.9h.4zM85.9 185h.4zM85.9 185.1h.4zM85.9 185.2h.3zM85.9 185.3h.3zM85.9 185.3h.3zM85.9 185.4h.3zM85.9 185.5h.3zM85.9 185.6h.3zM85.9 185.7h.3zM85.9 185.8h.3zM85.9 185.8h.2zM85.9 185.9h.2zM85.9 186h.2zM85.9 186.1h.2zM85.9 186.2h.2zM85.9 186.3h.2zM85.9 186.4h.2zM85.9 186.4h.2zM85.9 186.5h.2z"/>
<path d="M194.9 219.4h.2zM194.9 219.5h.3zM194.9 219.5h.4zM194.9 219.6h.5zM194.9 219.7h.6zM194.9 219.8h.6zM195 219.9h.5zM195 220h.5zM195 220h.5zM195 220.1h.5zM195 220.2h.5zM195 220.3h.5zM195 220.4h.5zM195 220.5h.5zM195.1 220.6h.4zM195.1 220.6h.4zM195.1 220.7h.4zM195.1 220.8h.4zM195.1 220.9h.4zM195.1 221h.4zM195.1 221.1h.4zM195.2 221.1h.3zM195.2 221.2h.3zM195.2 221.3h.3zM195.2 221.4h.3zM195.2 221.5h.3zM195.2 221.6h.3zM195.2 221.7h.3zM195.2 221.7h.3zM195.2 221.8h.3zM195.2 221.9h.3zM195.2 222h.3zM195.2 222.1h.3zM195.2 222.2h.3zM195.2 222.2h.3zM195.2 222.3h.3zM195.3 222.4h.2zM195.3 222.5h.2zM195.3 222.6h.2zM195.3 222.7h.2zM195.3 222.8h.2zM195.3 222.8h.2zM195.3 222.9h.2zM195.3 223h.2z"/>
<path d="M195.9 219.4h.2zM195.8 219.5h.3zM195.7 219.5h.4zM195.7 219.6h.4zM195.5 219.7h.6zM195.5 219.8h.6zM195.5 219.9h.6zM195.5 220h.5zM195.5 220h.5zM195.5 220.1h.5zM195.5 220.2h.5zM195.5 220.3h.5zM195.5 220.4h.5zM195.5 220.5h.5zM195.5 220.6h.5zM195.5 220.6h.5zM195.5 220.7h.4zM195.5 220.8h.4zM195.5 220.9h.4zM195.5 221h.4zM195.5 221.1h.4zM195.5 221.1h.4zM195.5 221.2h.4zM195.5 221.3h.4zM195.5 221.4h.3zM195.5 221.5h.3zM195.5 221.6h.3zM195.5 221.7h.3zM195.5 221.7h.3zM195.5 221.8h.3zM195.5 221.9h.3zM195.5 222h.3zM195.5 222.1h.3zM195.5 222.2h.2zM195.5 222.2h.2zM195.5 222.3h.2zM195.5 222.4h.2zM195.5 222.5h.2zM195.5 222.6h.2zM195.5 222.7h.2zM195.5 222.8h.2zM195.5 222.8h.2zM195.5 222.9h.2zM195.5 223h.2zM195.5 223.1h.2zM195.5 223.2h.2zM195.5 223.3h.2zM195.5 223.4h.2zM195.5 223.4h.2zM195.5 223.5h.2z"/>
</g>
<text font-size="15" x="86.7" y="270.1">Мешалка лопостная</text>
<g font-size="10.9">
<text x="89.4" y="9" transform="rotate(-180 89.4 9)">206.053.04.00.00 СБ</text>
<text x="109.9" y="248.5">206.053.04.00.00 СБ</text>
</g>
<text font-size="8.5" x="192.9" y="132.7" transform="rotate(-90 192.9 132.7)">Ç</text>
<g font-size="7.8">
<text x="108.2" y="14.3">150</text>
<text x="162" y="14.3">100*</text>
<text x="83.4" y="123.8" transform="rotate(-90 83.4 123.8)">0</text>
<text x="192.9" y="124" transform="rotate(-90 192.9 124)">0</text>
<text x="192.9" y="120.8" transform="rotate(-90 192.9 120.8)">0</text>
<text x="83.4" y="129.7" transform="rotate(-90 83.4 129.7)">6</text>
<text x="83.4" y="126.5" transform="rotate(-90 83.4 126.5)">3</text>
<text x="192.9" y="129.3" transform="rotate(-90 192.9 129.3)">1</text>
<text x="192.9" y="127.1" transform="rotate(-90 192.9 127.1)">0</text>
<text x="25.2" y="224.9">1 * Размеры для справок</text>
<text x="25.2" y="232">2 Сварные швы по ГОСТ 5264-80-Т3.</text>
<text x="192.6" y="267.5">1:5</text>
<text x="166" y="284.1">СПьГТИ(ТУ)</text>
<text x="171.5" y="291">гр 124</text>
</g>
<g font-size="5.4">
<text x="137.2" y="30.9">s 12*</text>
<text x="12.8" y="46.9" transform="rotate(-90 12.8 46.9)">Перв. примен.</text>
<text x="12.8" y="103.8" transform="rotate(-90 12.8 103.8)">Справ. !</text>
<text x="12.8" y="176.7" transform="rotate(-90 12.8 176.7)">Подп. и дата</text>
<text x="12.8" y="205.8" transform="rotate(-90 12.8 205.8)">Инв. ! дубл.</text>
<text x="12.8" y="231.6" transform="rotate(-90 12.8 231.6)">Взам. инв. !</text>
<text x="159.1" y="256.8">Лит.</text>
<text x="173.1" y="256.8">Масса</text>
<text x="188" y="256.8">Масштаб</text>
<text x="12.8" y="261.7" transform="rotate(-90 12.8 261.7)">Подп. и дата</text>
<text x="41.2" y="261.8">! докум.</text>
<text x="63.6" y="261.8">Подп.</text>
<text x="21" y="266.8">Разраб.</text>
<text x="38" y="266.8">Руденко</text>
<text x="21" y="271.8">Пров.</text>
<text x="38" y="271.8">Луцко</text>
<text x="21" y="276.8">Т.контр.</text>
<text x="156.9" y="276.8">Лист</text>
<text x="177.9" y="276.8">Листов</text>
<text x="198.4" y="276.8">1</text>
<text x="21" y="286.8">Н.контр.</text>
<text x="7.5" y="292.5" transform="rotate(-90 7.5 292.5)">КОМПАС-3Dv23Учебнаяверсия©2024ООО&quot;АСКОН-Системыпроектирования&quot;, Россия. Всеправазащищены.</text>
<text x="12.8" y="290.8" transform="rotate(-90 12.8 290.8)">Инв. ! подл.</text>
<text x="21" y="291.8">Утв.</text>
<text x="8.5" y="296.7">Недлякоммерческогоиспользования</text>
<text x="96" y="296.8">Копировал</text>
<text x="166" y="296.8">Формат</text>
<text x="186" y="296.8">A4</text>
</g>
<g font-size="5.3">
<text x="21.1" y="261.8">Изм.</text>
<text x="28.1" y="261.8">Лист</text>
<text x="76.1" y="261.8">Дата</text>
</g>
</svg>
